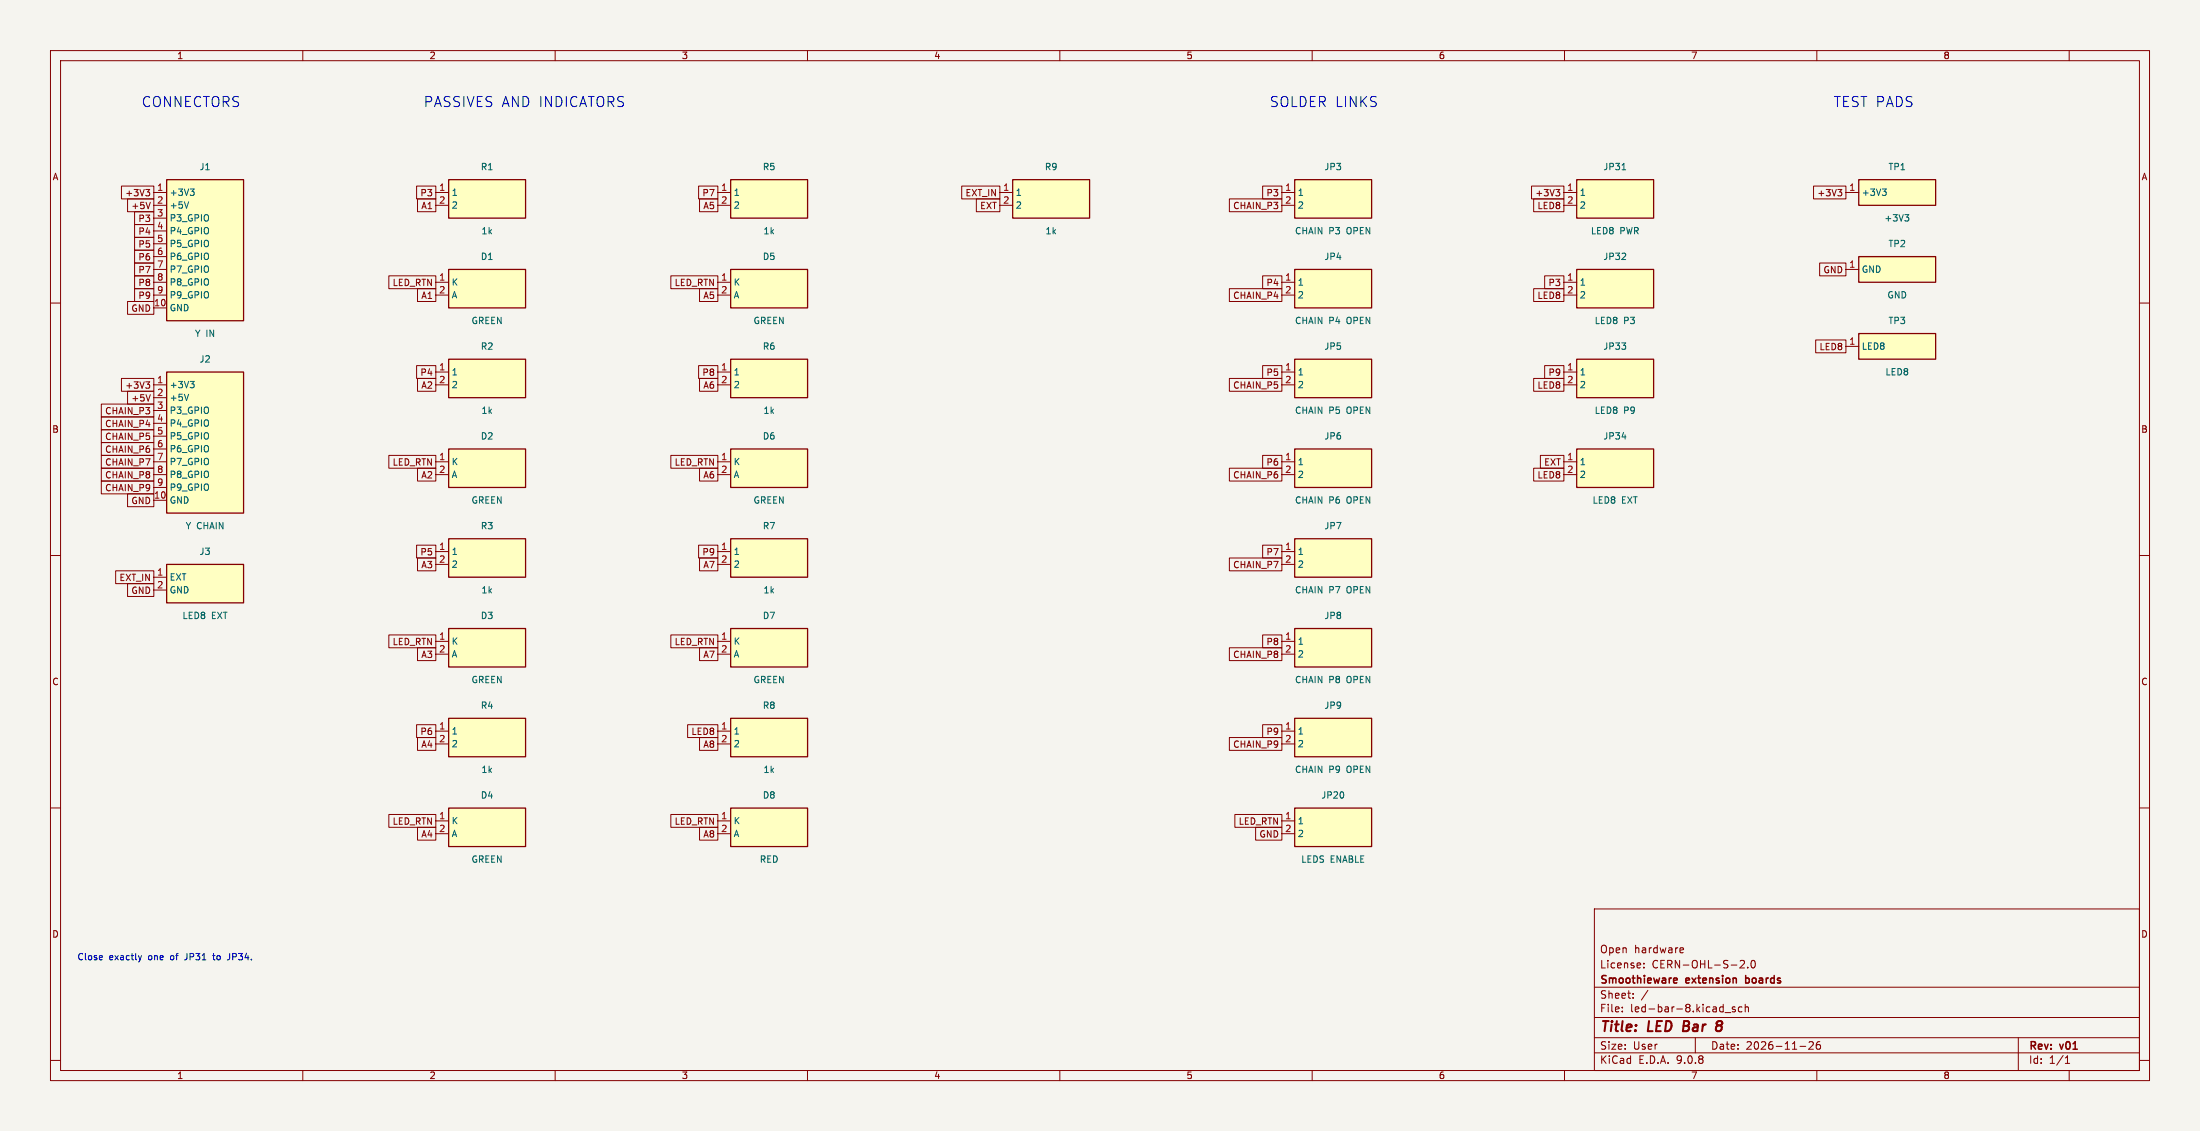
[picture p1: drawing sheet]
<svg xmlns="http://www.w3.org/2000/svg" width="436mm" height="224mm" viewBox="0 0 436 224" stroke-linecap="round" stroke-linejoin="round" font-family="sans-serif">
<path d="M0 0h435.9v224h-435.9z" fill="#f5f4ef" stroke="#f5f4ef" stroke-width=".2"/>
<g fill="none" stroke="#840000" stroke-width=".2">
<path d="M10 10h415.9v204h-415.9zM12 12h411.9v200h-411.9zM60 10v2M110 10v2M160 10v2M210 10v2M260 10v2M310 10v2M360 10v2M410 10v2M10 60h2M423.9 60h2"/>
<path d="M10 110h2M423.9 110h2M10 160h2M423.9 160h2M315.9 180h108v32h-108zM315.9 195.5h108M321.4 199.5v.1M323.6 197.6v.1M323.6 196.8v.1M325.7 191.6v.1M325.7 190.8v.1M326.5 196.1l-1.3 2"/>
<path d="M333.1 187.7l.4 .1 .1 .3-.7 .1M333.5 188.6l-.4 .1M343.8 199.5l-.4-.1-.2 .2 .1 .2 .5 .2v.3h-.6M344.8 190.4l.6-.2 .2 .2 .1 .2-1 1.1h1M345.2 199.5l-.5-.1-.3 .3 .2 .6h.6M345.8 199.6l.2-.2 .4 .1v.9M345.8 198.9v1.5M346.3 191.6v.1M347.1 190.4l.2-.2a.8 .8 0 0 1 .5 .8 .8 .8 0 0 1-.5 .7l-.2-.1-.2-.5zM10 210h2M60 212v2M110 212v2"/>
<path d="M160 212v2M210 212v2M260 212v2M310 212v2M315.9 208.5h108M315.9 205.5h108M315.9 201.5h108M321.4 200.3v.1M335.9 205.5v3M341.8 200.6h1.1M356.7 207.2h1.1M358.4 206.5l.6-.2 .2 .2 .1 .2-.9 1.1h.9"/>
<path d="M360 212v2M360.6 206.3l-.4 .1a1.01 1.01 0 0 0 0 1.4l.5-.1v-.5l-.3-.3-.4 .1-.1 .2M399.9 205.5v6.5M409.2 210.6h.9M409.2 209.5l.5-.4v1.5M410 212v2M423.9 210h2"/>
</g>
<path d="M333.7 202.2l-.2 2h.7M340.1 202.6a.64 .64 0 0 1 1.1-.2l.1 .3-.5 .4M340.2 202.9l.3 .2M340.5 203.1h.3M340.5 203.1l-.4 .2M340.8 203.1l.2 .1a.65 .65 0 0 1 0 .8 .65 .65 0 0 1-.9 .1" fill="none" stroke="#840000" stroke-width=".4"/>
<path d="M331.8 193.7l.5 .1v.3l-.7 .1M332.3 194.6l-.5 .1M345.9 193.2v1.5M345.9 194.6l.1 .1M346 193.7l-.1 .1" fill="none" stroke="#840000" stroke-width=".3"/>
<path d="M256.5 160h15.3v7.7h-15.3z" fill="#ffffc2"/>
<path d="M256.5 160h15.3v7.7h-15.3z" fill="none" stroke="#840000" stroke-width=".25"/>
<path d="M254 162.6h2.5M254 165.1h2.5" fill="none" stroke="#840000" stroke-width=".2"/>
<path d="M33 111.8h15.3v7.6h-15.3z" fill="#ffffc2"/>
<path d="M33 111.8h15.3v7.6h-15.3z" fill="none" stroke="#840000" stroke-width=".25"/>
<path d="M30.5 114.3h2.5M30.5 116.9h2.5" fill="none" stroke="#840000" stroke-width=".2"/>
<path d="M88.9 142.3h15.2v7.6h-15.2z" fill="#ffffc2"/>
<path d="M88.9 142.3h15.2v7.6h-15.2z" fill="none" stroke="#840000" stroke-width=".25"/>
<path d="M86.4 144.8h2.5M86.4 147.3h2.5" fill="none" stroke="#840000" stroke-width=".2"/>
<path d="M88.9 160h15.2v7.7h-15.2z" fill="#ffffc2"/>
<path d="M88.9 160h15.2v7.7h-15.2z" fill="none" stroke="#840000" stroke-width=".25"/>
<path d="M86.4 162.6h2.5M86.4 165.1h2.5" fill="none" stroke="#840000" stroke-width=".2"/>
<path d="M88.9 106.7h15.2v7.6h-15.2z" fill="#ffffc2"/>
<path d="M88.9 106.7h15.2v7.6h-15.2z" fill="none" stroke="#840000" stroke-width=".25"/>
<path d="M86.4 109.2h2.5M86.4 111.8h2.5" fill="none" stroke="#840000" stroke-width=".2"/>
<path d="M88.9 124.5h15.2v7.6h-15.2z" fill="#ffffc2"/>
<path d="M88.9 124.5h15.2v7.6h-15.2z" fill="none" stroke="#840000" stroke-width=".25"/>
<path d="M86.4 127h2.5M86.4 129.6h2.5" fill="none" stroke="#840000" stroke-width=".2"/>
<path d="M256.5 35.6h15.3v7.6h-15.3z" fill="#ffffc2"/>
<path d="M256.5 35.6h15.3v7.6h-15.3z" fill="none" stroke="#840000" stroke-width=".25"/>
<path d="M254 38.1h2.5M254 40.7h2.5" fill="none" stroke="#840000" stroke-width=".2"/>
<path d="M256.5 53.4h15.3v7.6h-15.3z" fill="#ffffc2"/>
<path d="M256.5 53.4h15.3v7.6h-15.3z" fill="none" stroke="#840000" stroke-width=".25"/>
<path d="M254 55.9h2.5M254 58.4h2.5" fill="none" stroke="#840000" stroke-width=".2"/>
<path d="M256.5 88.9h15.3v7.6h-15.3z" fill="#ffffc2"/>
<path d="M256.5 88.9h15.3v7.6h-15.3z" fill="none" stroke="#840000" stroke-width=".25"/>
<path d="M254 91.5h2.5M254 94h2.5" fill="none" stroke="#840000" stroke-width=".2"/>
<path d="M368.3 50.8h15.2v5.1h-15.2z" fill="#ffffc2"/>
<path d="M368.3 50.8h15.2v5.1h-15.2z" fill="none" stroke="#840000" stroke-width=".25"/>
<path d="M365.8 53.4h2.5" fill="none" stroke="#840000" stroke-width=".2"/>
<path d="M368.3 35.6h15.2v5.1h-15.2z" fill="#ffffc2"/>
<path d="M368.3 35.6h15.2v5.1h-15.2z" fill="none" stroke="#840000" stroke-width=".25"/>
<path d="M365.8 38.1h2.5" fill="none" stroke="#840000" stroke-width=".2"/>
<path d="M373 37.4h.7l-.4 .5M373.5 37.9l.2 .3v.3l-.2 .2M377.4 42.5h.8l-.4 .5M378 43l.2 .2v.3l-.2 .3" fill="none" stroke="#006464" stroke-width=".2"/>
<path d="M368.3 66.1h15.2v5h-15.2z" fill="#ffffc2"/>
<path d="M368.3 66.1h15.2v5h-15.2z" fill="none" stroke="#840000" stroke-width=".25"/>
<path d="M365.8 68.6h2.5" fill="none" stroke="#840000" stroke-width=".2"/>
<path d="M312.4 71.1h15.3v7.7h-15.3z" fill="#ffffc2"/>
<path d="M312.4 71.1h15.3v7.7h-15.3z" fill="none" stroke="#840000" stroke-width=".25"/>
<path d="M309.9 73.7h2.5M309.9 76.2h2.5" fill="none" stroke="#840000" stroke-width=".2"/>
<path d="M312.4 88.9h15.3v7.6h-15.3z" fill="#ffffc2"/>
<path d="M312.4 88.9h15.3v7.6h-15.3z" fill="none" stroke="#840000" stroke-width=".25"/>
<path d="M309.9 91.5h2.5M309.9 94h2.5" fill="none" stroke="#840000" stroke-width=".2"/>
<path d="M256.5 142.3h15.3v7.6h-15.3z" fill="#ffffc2"/>
<path d="M256.5 142.3h15.3v7.6h-15.3z" fill="none" stroke="#840000" stroke-width=".25"/>
<path d="M254 144.8h2.5M254 147.3h2.5" fill="none" stroke="#840000" stroke-width=".2"/>
<path d="M256.5 71.1h15.3v7.7h-15.3z" fill="#ffffc2"/>
<path d="M256.5 71.1h15.3v7.7h-15.3z" fill="none" stroke="#840000" stroke-width=".25"/>
<path d="M254 73.7h2.5M254 76.2h2.5" fill="none" stroke="#840000" stroke-width=".2"/>
<path d="M312.4 35.6h15.3v7.6h-15.3z" fill="#ffffc2"/>
<path d="M312.4 35.6h15.3v7.6h-15.3z" fill="none" stroke="#840000" stroke-width=".25"/>
<path d="M309.9 38.1h2.5M309.9 40.7h2.5" fill="none" stroke="#840000" stroke-width=".2"/>
<path d="M321.4 33.6h.7" fill="none" stroke="#006464" stroke-width=".2"/>
<path d="M312.4 53.4h15.3v7.6h-15.3z" fill="#ffffc2"/>
<path d="M312.4 53.4h15.3v7.6h-15.3z" fill="none" stroke="#840000" stroke-width=".25"/>
<path d="M309.9 55.9h2.5M309.9 58.4h2.5" fill="none" stroke="#840000" stroke-width=".2"/>
<path d="M256.5 106.7h15.3v7.6h-15.3z" fill="#ffffc2"/>
<path d="M256.5 106.7h15.3v7.6h-15.3z" fill="none" stroke="#840000" stroke-width=".25"/>
<path d="M254 109.2h2.5M254 111.8h2.5" fill="none" stroke="#840000" stroke-width=".2"/>
<path d="M256.5 124.5h15.3v7.6h-15.3z" fill="#ffffc2"/>
<path d="M256.5 124.5h15.3v7.6h-15.3z" fill="none" stroke="#840000" stroke-width=".25"/>
<path d="M254 127h2.5M254 129.6h2.5" fill="none" stroke="#840000" stroke-width=".2"/>
<path d="M144.8 35.6h15.2v7.6h-15.2z" fill="#ffffc2"/>
<path d="M144.8 35.6h15.2v7.6h-15.2z" fill="none" stroke="#840000" stroke-width=".25"/>
<path d="M142.2 38.1h2.6M142.2 40.7h2.6" fill="none" stroke="#840000" stroke-width=".2"/>
<path d="M200.7 35.6h15.2v7.6h-15.2z" fill="#ffffc2"/>
<path d="M200.7 35.6h15.2v7.6h-15.2z" fill="none" stroke="#840000" stroke-width=".25"/>
<path d="M198.1 38.1h2.6M198.1 40.7h2.6" fill="none" stroke="#840000" stroke-width=".2"/>
<path d="M144.8 53.4h15.2v7.6h-15.2z" fill="#ffffc2"/>
<path d="M144.8 53.4h15.2v7.6h-15.2z" fill="none" stroke="#840000" stroke-width=".25"/>
<path d="M142.2 55.9h2.6M142.2 58.4h2.6" fill="none" stroke="#840000" stroke-width=".2"/>
<path d="M144.8 71.1h15.2v7.7h-15.2z" fill="#ffffc2"/>
<path d="M144.8 71.1h15.2v7.7h-15.2z" fill="none" stroke="#840000" stroke-width=".25"/>
<path d="M142.2 73.7h2.6M142.2 76.2h2.6" fill="none" stroke="#840000" stroke-width=".2"/>
<path d="M144.8 88.9h15.2v7.6h-15.2z" fill="#ffffc2"/>
<path d="M144.8 88.9h15.2v7.6h-15.2z" fill="none" stroke="#840000" stroke-width=".25"/>
<path d="M142.2 91.5h2.6M142.2 94h2.6" fill="none" stroke="#840000" stroke-width=".2"/>
<path d="M144.8 106.7h15.2v7.6h-15.2z" fill="#ffffc2"/>
<path d="M144.8 106.7h15.2v7.6h-15.2z" fill="none" stroke="#840000" stroke-width=".25"/>
<path d="M142.2 109.2h2.6M142.2 111.8h2.6" fill="none" stroke="#840000" stroke-width=".2"/>
<path d="M144.8 142.3h15.2v7.6h-15.2z" fill="#ffffc2"/>
<path d="M144.8 142.3h15.2v7.6h-15.2z" fill="none" stroke="#840000" stroke-width=".25"/>
<path d="M142.2 144.8h2.6M142.2 147.3h2.6" fill="none" stroke="#840000" stroke-width=".2"/>
<path d="M144.8 160h15.2v7.7h-15.2z" fill="#ffffc2"/>
<path d="M144.8 160h15.2v7.7h-15.2z" fill="none" stroke="#840000" stroke-width=".25"/>
<path d="M142.2 162.6h2.6M142.2 165.1h2.6" fill="none" stroke="#840000" stroke-width=".2"/>
<path d="M144.8 124.5h15.2v7.6h-15.2z" fill="#ffffc2"/>
<path d="M144.8 124.5h15.2v7.6h-15.2z" fill="none" stroke="#840000" stroke-width=".25"/>
<path d="M142.2 127h2.6M142.2 129.6h2.6" fill="none" stroke="#840000" stroke-width=".2"/>
<path d="M33 35.6h15.3v27.9h-15.3z" fill="#ffffc2"/>
<path d="M33 35.6h15.3v27.9h-15.3z" fill="none" stroke="#840000" stroke-width=".25"/>
<path d="M30.5 38.1h2.5M30.5 40.7h2.5M30.5 43.2h2.5M30.5 45.7h2.5M30.5 48.3h2.5M30.5 50.8h2.5M30.5 53.4h2.5M30.5 55.9h2.5M30.5 58.4h2.5M30.5 61h2.5" fill="none" stroke="#840000" stroke-width=".2"/>
<path d="M37.4 40l-.4 1.2M37.7 37.4h.8l-.5 .5M38.2 37.9l.3 .3v.3l-.3 .2" fill="none" stroke="#006464" stroke-width=".2"/>
<path d="M88.9 35.6h15.2v7.6h-15.2z" fill="#ffffc2"/>
<path d="M88.9 35.6h15.2v7.6h-15.2z" fill="none" stroke="#840000" stroke-width=".25"/>
<path d="M86.4 38.1h2.5M86.4 40.7h2.5" fill="none" stroke="#840000" stroke-width=".2"/>
<path d="M88.9 53.4h15.2v7.6h-15.2z" fill="#ffffc2"/>
<path d="M88.9 53.4h15.2v7.6h-15.2z" fill="none" stroke="#840000" stroke-width=".25"/>
<path d="M86.4 55.9h2.5M86.4 58.4h2.5" fill="none" stroke="#840000" stroke-width=".2"/>
<path d="M88.9 71.1h15.2v7.7h-15.2z" fill="#ffffc2"/>
<path d="M88.9 71.1h15.2v7.7h-15.2z" fill="none" stroke="#840000" stroke-width=".25"/>
<path d="M86.4 73.7h2.5M86.4 76.2h2.5" fill="none" stroke="#840000" stroke-width=".2"/>
<path d="M88.9 88.9h15.2v7.6h-15.2z" fill="#ffffc2"/>
<path d="M88.9 88.9h15.2v7.6h-15.2z" fill="none" stroke="#840000" stroke-width=".25"/>
<path d="M86.4 91.5h2.5M86.4 94h2.5" fill="none" stroke="#840000" stroke-width=".2"/>
<path d="M33 73.7h15.3v27.9h-15.3z" fill="#ffffc2"/>
<path d="M33 73.7h15.3v27.9h-15.3z" fill="none" stroke="#840000" stroke-width=".25"/>
<g fill="none" stroke="#840000" stroke-width=".2">
<path d="M24.1 36.9h6.4v2.5h-6.4zM25.3 39.4h5.2v2.5h-5.2zM28.9 37.5h.8l-.5 .5M29.4 38l.3 .2v.4l-.3 .2M82.5 36.9h3.9v2.5h-3.9zM82.7 39.4h3.7v2.5h-3.7zM138.4 36.9h3.8v2.5h-3.8zM138.6 39.4h3.6v2.5h-3.6zM190.6 36.9h7.5v2.5h-7.5zM193.5 39.4h4.6v2.5h-4.6zM243.6 39.4h10.4v2.5h-10.4zM250.2 36.9h3.8v2.5h-3.8z"/>
<path d="M303.5 36.9h6.4v2.5h-6.4zM303.9 39.4h6v2.5h-6zM308.3 37.5h.8l-.5 .5M308.8 38l.3 .2v.4l-.3 .2M359.3 36.9h6.5v2.5h-6.5zM364.2 37.5h.7l-.4 .5M364.7 38l.2 .2v.4l-.2 .2M25.3 59.7h5.2v2.6h-5.2zM26.7 47h3.8v2.6h-3.8zM26.7 49.6h3.8v2.5h-3.8zM26.7 52.1h3.8v2.5h-3.8zM26.7 54.6h3.8v2.6h-3.8z"/>
<path d="M26.7 57.2h3.8v2.5h-3.8zM26.7 44.5h3.8v2.5h-3.8zM26.7 41.9h3.8v2.6h-3.8zM29.8 40.1l-.4 1.2M77 54.6h9.4v2.6h-9.4zM82.7 57.2h3.7v2.5h-3.7zM132.9 54.6h9.3v2.6h-9.3zM138.6 57.2h3.6v2.5h-3.6zM243.6 57.2h10.4v2.5h-10.4zM250.2 54.6h3.8v2.6h-3.8zM303.9 57.2h6v2.5h-6zM306.1 54.6h3.8v2.6h-3.8z"/>
<path d="M360.6 52.1h5.2v2.5h-5.2zM24.1 75h6.4v2.5h-6.4zM25.3 77.5h5.2v2.5h-5.2zM28.9 75.6h.8l-.5 .5M29.4 76.1l.3 .2v.4l-.3 .2M29.8 78.2l-.4 1.2M30.5 76.2h2.5M30.5 78.8h2.5M82.5 72.4h3.9v2.6h-3.9zM82.7 75h3.7v2.5h-3.7zM138.4 72.4h3.8v2.6h-3.8zM138.6 75h3.6v2.5h-3.6z"/>
<path d="M243.6 75h10.4v2.5h-10.4zM250.2 72.4h3.8v2.6h-3.8zM303.9 75h6v2.5h-6zM306.1 72.4h3.8v2.6h-3.8zM359.8 67.3h6v2.6h-6zM20.1 80h10.4v2.6h-10.4zM20.1 92.7h10.4v2.6h-10.4zM20.1 90.2h10.4v2.5h-10.4zM20.1 87.7h10.4v2.5h-10.4zM20.1 85.1h10.4v2.6h-10.4zM20.1 82.6h10.4v2.5h-10.4zM20.1 95.3h10.4v2.5h-10.4z"/>
<path d="M25.3 97.8h5.2v2.6h-5.2zM30.5 81.3h2.5M30.5 83.8h2.5M30.5 86.4h2.5M30.5 88.9h2.5M30.5 91.5h2.5M30.5 94h2.5M30.5 96.5h2.5M30.5 99.1h2.5M77 90.2h9.4v2.5h-9.4zM82.7 92.7h3.7v2.6h-3.7zM132.9 90.2h9.3v2.5h-9.3z"/>
<path d="M138.6 92.7h3.6v2.6h-3.6zM243.6 92.7h10.4v2.6h-10.4zM250.2 90.2h3.8v2.5h-3.8zM303.9 92.7h6v2.6h-6zM305.2 90.2h4.7v2.5h-4.7zM22.9 113.1h7.6v2.5h-7.6zM25.3 115.6h5.2v2.5h-5.2zM82.5 108h3.9v2.5h-3.9zM82.7 110.5h3.7v2.6h-3.7zM138.4 108h3.8v2.5h-3.8zM138.6 110.5h3.6v2.6h-3.6zM243.6 110.5h10.4v2.6h-10.4z"/>
<path d="M250.2 108h3.8v2.5h-3.8zM77 125.8h9.4v2.5h-9.4zM82.7 128.3h3.7v2.5h-3.7zM132.9 125.8h9.3v2.5h-9.3zM138.6 128.3h3.6v2.5h-3.6zM243.6 128.3h10.4v2.5h-10.4zM250.2 125.8h3.8v2.5h-3.8zM82.5 143.5h3.9v2.6h-3.9zM82.7 146.1h3.7v2.5h-3.7zM136.2 143.5h6v2.6h-6zM138.6 146.1h3.6v2.5h-3.6zM243.6 146.1h10.4v2.5h-10.4z"/>
<path d="M250.2 143.5h3.8v2.6h-3.8zM77 161.3h9.4v2.6h-9.4zM82.7 163.9h3.7v2.5h-3.7zM132.9 161.3h9.3v2.6h-9.3zM138.6 163.9h3.6v2.5h-3.6zM244.7 161.3h9.3v2.6h-9.3zM248.8 163.9h5.2v2.5h-5.2z"/>
</g>
<path d="M37.4 78.1l-.4 1.2M37.7 75.5h.8l-.5 .5M38.2 76l.3 .3v.3l-.3 .2" fill="none" stroke="#006464" stroke-width=".2"/>
<path d="M27.4 189.3l.3 .8M27.7 190.1l-.1 .3M28 189.3l-.3 .8M42.1 189.3h.5M42.3 188.8l.1 1.2M45.5 189.9l-.5 .2" fill="none" stroke="#0000c2" stroke-width=".2"/>
<g font-size="2.8" fill="#0000c2">
<text x="27.9" y="21.4">CONNECTORS</text>
<text x="83.8" y="21.4">PASSIVES AND INDICATORS</text>
<text x="251.5" y="21.4">SOLDER LINKS</text>
<text x="363.2" y="21.4">TEST PADS</text>
</g>
<g font-size="2.8" fill="#840000">
<text x="316.9" y="204.9">Title:</text>
<text x="326.6" y="204.9">LED</text>
<text x="334.3" y="204.9">Bar</text>
</g>
<g font-size="2.1" fill="#840000">
<text x="316.9" y="189">Open</text>
<text x="323.8" y="189">hardware</text>
<text x="316.9" y="195.2">Smoothieware</text>
<text x="316.9" y="192">License:</text>
<text x="327.3" y="192">CERN-OHL-S-2.0</text>
<text x="334.2" y="195.2">extension</text>
<text x="346.5" y="195.2">boards</text>
<text x="316.9" y="200.7">File:</text>
<text x="316.9" y="198">Sheet:</text>
<text x="323" y="200.7">led-bar-8.kicad_sch</text>
<text x="316.9" y="208.1">Size:</text>
<text x="323.6" y="208.1">User</text>
<text x="338.9" y="208.1">Date:</text>
<text x="345.9" y="208.1">2026-11-26</text>
<text x="401.9" y="208.3">Rev:</text>
<text x="408.3" y="208.3">v01</text>
<text x="316.9" y="210.9">KiCad</text>
<text x="324.6" y="210.9">E.D.A.</text>
<text x="332.2" y="210.9">9.0.8</text>
<text x="401.9" y="210.9">Id:</text>
<text x="406" y="210.9">1/1</text>
</g>
<g font-size="1.8" fill="#840000">
<text x="35" y="11.9">1</text>
<text x="85" y="11.9">2</text>
<text x="135" y="11.9">3</text>
<text x="185" y="11.9">4</text>
<text x="235" y="11.9">5</text>
<text x="285" y="11.9">6</text>
<text x="335" y="11.9">7</text>
<text x="385" y="11.9">8</text>
<text x="10.3" y="35.9">A</text>
<text x="424.3" y="35.9">A</text>
<text x="24.7" y="39.1">+3V3</text>
<text x="25.9" y="41.6">+5V</text>
<text x="83.2" y="39.1">P3</text>
<text x="83.4" y="41.6">A1</text>
<text x="139.1" y="39.1">P7</text>
<text x="139.3" y="41.6">A5</text>
<text x="191.2" y="39.1">EXT_IN</text>
<text x="194.1" y="41.6">EXT</text>
<text x="244.2" y="41.6">CHAIN_P3</text>
<text x="250.8" y="39.1">P3</text>
<text x="304.1" y="39.1">+3V3</text>
<text x="304.5" y="41.6">LED8</text>
<text x="360" y="39.1">+3V3</text>
<text x="27.3" y="46.7">P4</text>
<text x="27.3" y="44.2">P3</text>
<text x="27.3" y="49.2">P5</text>
<text x="27.3" y="51.8">P6</text>
<text x="27.3" y="54.3">P7</text>
<text x="27.3" y="56.9">P8</text>
<text x="27.3" y="59.4">P9</text>
<text x="77.7" y="56.9">LED_RTN</text>
<text x="83.4" y="59.4">A1</text>
<text x="133.6" y="56.9">LED_RTN</text>
<text x="139.3" y="59.4">A5</text>
<text x="244.2" y="59.4">CHAIN_P4</text>
<text x="250.8" y="56.9">P4</text>
<text x="304.5" y="59.4">LED8</text>
<text x="306.7" y="56.9">P3</text>
<text x="361.2" y="54.3">GND</text>
<text x="25.9" y="61.9">GND</text>
<text x="360.4" y="69.6">LED8</text>
<text x="24.7" y="77.2">+3V3</text>
<text x="83.2" y="74.6">P4</text>
<text x="83.4" y="77.2">A2</text>
<text x="139.1" y="74.6">P8</text>
<text x="139.3" y="77.2">A6</text>
<text x="244.2" y="77.2">CHAIN_P5</text>
<text x="250.8" y="74.6">P5</text>
<text x="304.5" y="77.2">LED8</text>
<text x="306.7" y="74.6">P9</text>
<text x="20.7" y="82.3">CHAIN_P3</text>
<text x="25.9" y="79.7">+5V</text>
<text x="10.3" y="85.9">B</text>
<text x="20.7" y="89.9">CHAIN_P6</text>
<text x="20.7" y="87.3">CHAIN_P5</text>
<text x="20.7" y="84.8">CHAIN_P4</text>
<text x="424.2" y="85.9">B</text>
<text x="20.7" y="95">CHAIN_P8</text>
<text x="20.7" y="92.4">CHAIN_P7</text>
<text x="77.7" y="92.4">LED_RTN</text>
<text x="83.4" y="95">A2</text>
<text x="133.6" y="92.4">LED_RTN</text>
<text x="139.3" y="95">A6</text>
<text x="244.2" y="95">CHAIN_P6</text>
<text x="250.8" y="92.4">P6</text>
<text x="304.5" y="95">LED8</text>
<text x="305.9" y="92.4">EXT</text>
<text x="20.7" y="97.5">CHAIN_P9</text>
<text x="25.9" y="100">GND</text>
<text x="83.2" y="110.2">P5</text>
<text x="83.4" y="112.7">A3</text>
<text x="139.1" y="110.2">P9</text>
<text x="139.3" y="112.7">A7</text>
<text x="244.2" y="112.7">CHAIN_P7</text>
<text x="250.8" y="110.2">P7</text>
<text x="23.6" y="115.3">EXT_IN</text>
<text x="25.9" y="117.8">GND</text>
<text x="77.7" y="128">LED_RTN</text>
<text x="83.4" y="130.5">A3</text>
<text x="133.6" y="128">LED_RTN</text>
<text x="139.3" y="130.5">A7</text>
<text x="244.2" y="130.5">CHAIN_P8</text>
<text x="250.8" y="128">P8</text>
<text x="10.3" y="135.9">C</text>
<text x="424.2" y="135.9">C</text>
<text x="83.2" y="145.8">P6</text>
<text x="83.4" y="148.3">A4</text>
<text x="136.9" y="145.8">LED8</text>
<text x="139.3" y="148.3">A8</text>
<text x="244.2" y="148.3">CHAIN_P9</text>
<text x="250.8" y="145.8">P9</text>
<text x="77.7" y="163.5">LED_RTN</text>
<text x="83.4" y="166.1">A4</text>
<text x="133.6" y="163.5">LED_RTN</text>
<text x="139.3" y="166.1">A8</text>
<text x="245.3" y="163.5">LED_RTN</text>
<text x="249.4" y="166.1">GND</text>
<text x="10.3" y="185.9">D</text>
<text x="424.2" y="185.9">D</text>
<text x="35" y="213.9">1</text>
<text x="85" y="213.9">2</text>
<text x="135" y="213.9">3</text>
<text x="185" y="213.9">4</text>
<text x="235" y="213.9">5</text>
<text x="285" y="213.9">6</text>
<text x="335" y="213.9">7</text>
<text x="385" y="213.9">8</text>
</g>
<g font-size="1.8" fill="#006464">
<text x="39.4" y="33.9">J1</text>
<text x="95.2" y="33.9">R1</text>
<text x="151.1" y="33.9">R5</text>
<text x="206.9" y="33.9">R9</text>
<text x="262.3" y="33.9">JP3</text>
<text x="317.6" y="33.9">JP31</text>
<text x="374.1" y="33.9">TP1</text>
<text x="33.5" y="39">+3V3</text>
<text x="33.5" y="41.5">+5V</text>
<text x="89.4" y="39">1</text>
<text x="89.4" y="41.5">2</text>
<text x="145.3" y="39">1</text>
<text x="145.3" y="41.5">2</text>
<text x="201.2" y="39">1</text>
<text x="201.2" y="41.5">2</text>
<text x="257" y="39">1</text>
<text x="257" y="41.5">2</text>
<text x="312.9" y="39">1</text>
<text x="312.9" y="41.5">2</text>
<text x="368.8" y="39">+3V3</text>
<text x="33.5" y="44.1">P3_GPIO</text>
<text x="33.5" y="46.6">P4_GPIO</text>
<text x="95.3" y="46.6">1k</text>
<text x="151.2" y="46.6">1k</text>
<text x="207.1" y="46.6">1k</text>
<text x="256.5" y="46.6">CHAIN</text>
<text x="263.3" y="46.6">P3</text>
<text x="266.9" y="46.6">OPEN</text>
<text x="315.1" y="46.6">LED8</text>
<text x="321" y="46.6">PWR</text>
<text x="373.3" y="44.1">+3V3</text>
<text x="33.5" y="49.1">P5_GPIO</text>
<text x="33.5" y="51.7">P6_GPIO</text>
<text x="95.2" y="51.7">D1</text>
<text x="151.1" y="51.7">D5</text>
<text x="262.3" y="51.7">JP4</text>
<text x="317.6" y="51.7">JP32</text>
<text x="374.1" y="49.1">TP2</text>
<text x="33.5" y="54.2">P7_GPIO</text>
<text x="33.5" y="56.8">P8_GPIO</text>
<text x="33.5" y="59.3">P9_GPIO</text>
<text x="89.4" y="56.8">K</text>
<text x="89.4" y="59.3">A</text>
<text x="145.3" y="56.8">K</text>
<text x="145.3" y="59.3">A</text>
<text x="257" y="56.8">1</text>
<text x="257" y="59.3">2</text>
<text x="312.9" y="56.8">1</text>
<text x="312.9" y="59.3">2</text>
<text x="368.8" y="54.2">GND</text>
<text x="373.9" y="59.3">GND</text>
<text x="33.5" y="61.8">GND</text>
<text x="93.3" y="64.4">GREEN</text>
<text x="149.2" y="64.4">GREEN</text>
<text x="256.5" y="64.4">CHAIN</text>
<text x="263.3" y="64.4">P4</text>
<text x="266.9" y="64.4">OPEN</text>
<text x="315.9" y="64.4">LED8</text>
<text x="321.7" y="64.4">P3</text>
<text x="374.1" y="64.4">TP3</text>
<text x="38.5" y="66.9">Y IN</text>
<text x="95.2" y="69.5">R2</text>
<text x="151.1" y="69.5">R6</text>
<text x="262.3" y="69.5">JP5</text>
<text x="317.6" y="69.5">JP33</text>
<text x="368.8" y="69.5">LED8</text>
<text x="33.5" y="77.1">+3V3</text>
<text x="39.4" y="72">J2</text>
<text x="89.4" y="74.5">1</text>
<text x="89.4" y="77.1">2</text>
<text x="145.3" y="74.5">1</text>
<text x="145.3" y="77.1">2</text>
<text x="257" y="74.5">1</text>
<text x="257" y="77.1">2</text>
<text x="312.9" y="74.5">1</text>
<text x="312.9" y="77.1">2</text>
<text x="373.5" y="74.5">LED8</text>
<text x="33.5" y="79.6">+5V</text>
<text x="33.5" y="82.2">P3_GPIO</text>
<text x="95.3" y="82.2">1k</text>
<text x="151.2" y="82.2">1k</text>
<text x="256.5" y="82.2">CHAIN</text>
<text x="263.3" y="82.2">P5</text>
<text x="266.9" y="82.2">OPEN</text>
<text x="315.9" y="82.2">LED8</text>
<text x="321.7" y="82.2">P9</text>
<text x="33.5" y="84.7">P4_GPIO</text>
<text x="33.5" y="87.2">P5_GPIO</text>
<text x="33.5" y="89.8">P6_GPIO</text>
<text x="95.2" y="87.2">D2</text>
<text x="151.1" y="87.2">D6</text>
<text x="262.3" y="87.2">JP6</text>
<text x="317.6" y="87.2">JP34</text>
<text x="33.5" y="92.3">P7_GPIO</text>
<text x="33.5" y="94.9">P8_GPIO</text>
<text x="89.4" y="92.3">K</text>
<text x="89.4" y="94.9">A</text>
<text x="145.3" y="92.3">K</text>
<text x="145.3" y="94.9">A</text>
<text x="257" y="92.3">1</text>
<text x="257" y="94.9">2</text>
<text x="312.9" y="92.3">1</text>
<text x="312.9" y="94.9">2</text>
<text x="33.5" y="97.4">P9_GPIO</text>
<text x="33.5" y="99.9">GND</text>
<text x="93.3" y="99.9">GREEN</text>
<text x="149.2" y="99.9">GREEN</text>
<text x="256.5" y="99.9">CHAIN</text>
<text x="263.3" y="99.9">P6</text>
<text x="266.9" y="99.9">OPEN</text>
<text x="315.5" y="99.9">LED8</text>
<text x="321.3" y="99.9">EXT</text>
<text x="36.7" y="105">Y CHAIN</text>
<text x="95.2" y="105">R3</text>
<text x="151.1" y="105">R7</text>
<text x="262.3" y="105">JP7</text>
<text x="39.4" y="110.1">J3</text>
<text x="89.4" y="110.1">1</text>
<text x="89.4" y="112.6">2</text>
<text x="145.3" y="110.1">1</text>
<text x="145.3" y="112.6">2</text>
<text x="257" y="110.1">1</text>
<text x="257" y="112.6">2</text>
<text x="33.5" y="115.2">EXT</text>
<text x="33.5" y="117.7">GND</text>
<text x="95.3" y="117.7">1k</text>
<text x="151.2" y="117.7">1k</text>
<text x="256.5" y="117.7">CHAIN</text>
<text x="263.3" y="117.7">P7</text>
<text x="266.9" y="117.7">OPEN</text>
<text x="36.1" y="122.8">LED8</text>
<text x="41.9" y="122.8">EXT</text>
<text x="95.2" y="122.8">D3</text>
<text x="151.1" y="122.8">D7</text>
<text x="262.3" y="122.8">JP8</text>
<text x="89.4" y="127.9">K</text>
<text x="89.4" y="130.4">A</text>
<text x="145.3" y="127.9">K</text>
<text x="145.3" y="130.4">A</text>
<text x="257" y="127.9">1</text>
<text x="257" y="130.4">2</text>
<text x="93.3" y="135.5">GREEN</text>
<text x="149.2" y="135.5">GREEN</text>
<text x="256.5" y="135.5">CHAIN</text>
<text x="263.3" y="135.5">P8</text>
<text x="266.9" y="135.5">OPEN</text>
<text x="95.2" y="140.6">R4</text>
<text x="151.1" y="140.6">R8</text>
<text x="262.3" y="140.6">JP9</text>
<text x="89.4" y="145.7">1</text>
<text x="89.4" y="148.2">2</text>
<text x="145.3" y="145.7">1</text>
<text x="145.3" y="148.2">2</text>
<text x="257" y="145.7">1</text>
<text x="257" y="148.2">2</text>
<text x="95.3" y="153.3">1k</text>
<text x="151.2" y="153.3">1k</text>
<text x="256.5" y="153.3">CHAIN</text>
<text x="263.3" y="153.3">P9</text>
<text x="266.9" y="153.3">OPEN</text>
<text x="95.2" y="158.4">D4</text>
<text x="151.1" y="158.4">D8</text>
<text x="261.7" y="158.4">JP20</text>
<text x="89.4" y="163.4">K</text>
<text x="89.4" y="166">A</text>
<text x="145.3" y="163.4">K</text>
<text x="145.3" y="166">A</text>
<text x="257" y="163.4">1</text>
<text x="257" y="166">2</text>
<text x="93.3" y="171.1">GREEN</text>
<text x="150.5" y="171.1">RED</text>
<text x="257.7" y="171.1">LEDS ENABLE</text>
</g>
<g font-size="1.8" fill="#a90000">
<text x="31" y="37.9">1</text>
<text x="31" y="40.4">2</text>
<text x="86.9" y="37.9">1</text>
<text x="86.9" y="40.4">2</text>
<text x="142.8" y="37.9">1</text>
<text x="142.8" y="40.4">2</text>
<text x="198.7" y="37.9">1</text>
<text x="198.7" y="40.4">2</text>
<text x="254.6" y="37.9">1</text>
<text x="254.6" y="40.4">2</text>
<text x="310.4" y="37.9">1</text>
<text x="310.4" y="40.4">2</text>
<text x="366.3" y="37.9">1</text>
<text x="31" y="42.9">3</text>
<text x="31" y="45.5">4</text>
<text x="31" y="48">5</text>
<text x="31" y="50.6">6</text>
<text x="31" y="53.1">7</text>
<text x="366.3" y="53.1">1</text>
<text x="31" y="55.6">8</text>
<text x="31" y="58.2">9</text>
<text x="86.9" y="55.6">1</text>
<text x="86.9" y="58.2">2</text>
<text x="142.8" y="55.6">1</text>
<text x="142.8" y="58.2">2</text>
<text x="254.6" y="55.6">1</text>
<text x="254.6" y="58.2">2</text>
<text x="310.4" y="55.6">1</text>
<text x="310.4" y="58.2">2</text>
<text x="30.4" y="60.7">10</text>
<text x="366.3" y="68.3">1</text>
<text x="31" y="76">1</text>
<text x="86.9" y="73.4">1</text>
<text x="86.9" y="76">2</text>
<text x="142.8" y="73.4">1</text>
<text x="142.8" y="76">2</text>
<text x="254.6" y="73.4">1</text>
<text x="254.6" y="76">2</text>
<text x="310.4" y="73.4">1</text>
<text x="310.4" y="76">2</text>
<text x="31" y="78.5">2</text>
<text x="31" y="81">3</text>
<text x="31" y="83.6">4</text>
<text x="31" y="86.1">5</text>
<text x="31" y="88.7">6</text>
<text x="31" y="91.2">7</text>
<text x="31" y="93.7">8</text>
<text x="86.9" y="91.2">1</text>
<text x="86.9" y="93.7">2</text>
<text x="142.8" y="91.2">1</text>
<text x="142.8" y="93.7">2</text>
<text x="254.6" y="91.2">1</text>
<text x="254.6" y="93.7">2</text>
<text x="310.4" y="91.2">1</text>
<text x="310.4" y="93.7">2</text>
<text x="30.4" y="98.8">10</text>
<text x="31" y="96.3">9</text>
<text x="86.9" y="109">1</text>
<text x="86.9" y="111.5">2</text>
<text x="142.8" y="109">1</text>
<text x="142.8" y="111.5">2</text>
<text x="254.6" y="109">1</text>
<text x="254.6" y="111.5">2</text>
<text x="31" y="114.1">1</text>
<text x="31" y="116.6">2</text>
<text x="86.9" y="126.8">1</text>
<text x="86.9" y="129.3">2</text>
<text x="142.8" y="126.8">1</text>
<text x="142.8" y="129.3">2</text>
<text x="254.6" y="126.8">1</text>
<text x="254.6" y="129.3">2</text>
<text x="86.9" y="144.5">1</text>
<text x="86.9" y="147.1">2</text>
<text x="142.8" y="144.5">1</text>
<text x="142.8" y="147.1">2</text>
<text x="254.6" y="144.5">1</text>
<text x="254.6" y="147.1">2</text>
<text x="86.9" y="162.3">1</text>
<text x="86.9" y="164.9">2</text>
<text x="142.8" y="162.3">1</text>
<text x="142.8" y="164.9">2</text>
<text x="254.6" y="162.3">1</text>
<text x="254.6" y="164.9">2</text>
</g>
<g font-size="1.8" fill="#0000c2">
<text x="15.2" y="190.3">Close</text>
<text x="21.6" y="190.3">exactly</text>
<text x="29.5" y="190.3">one</text>
<text x="34.1" y="190.3">of</text>
<text x="37.1" y="190.3">JP31</text>
<text x="42.9" y="190.3">to</text>
<text x="46" y="190.3">JP34.</text>
</g>
</svg>
